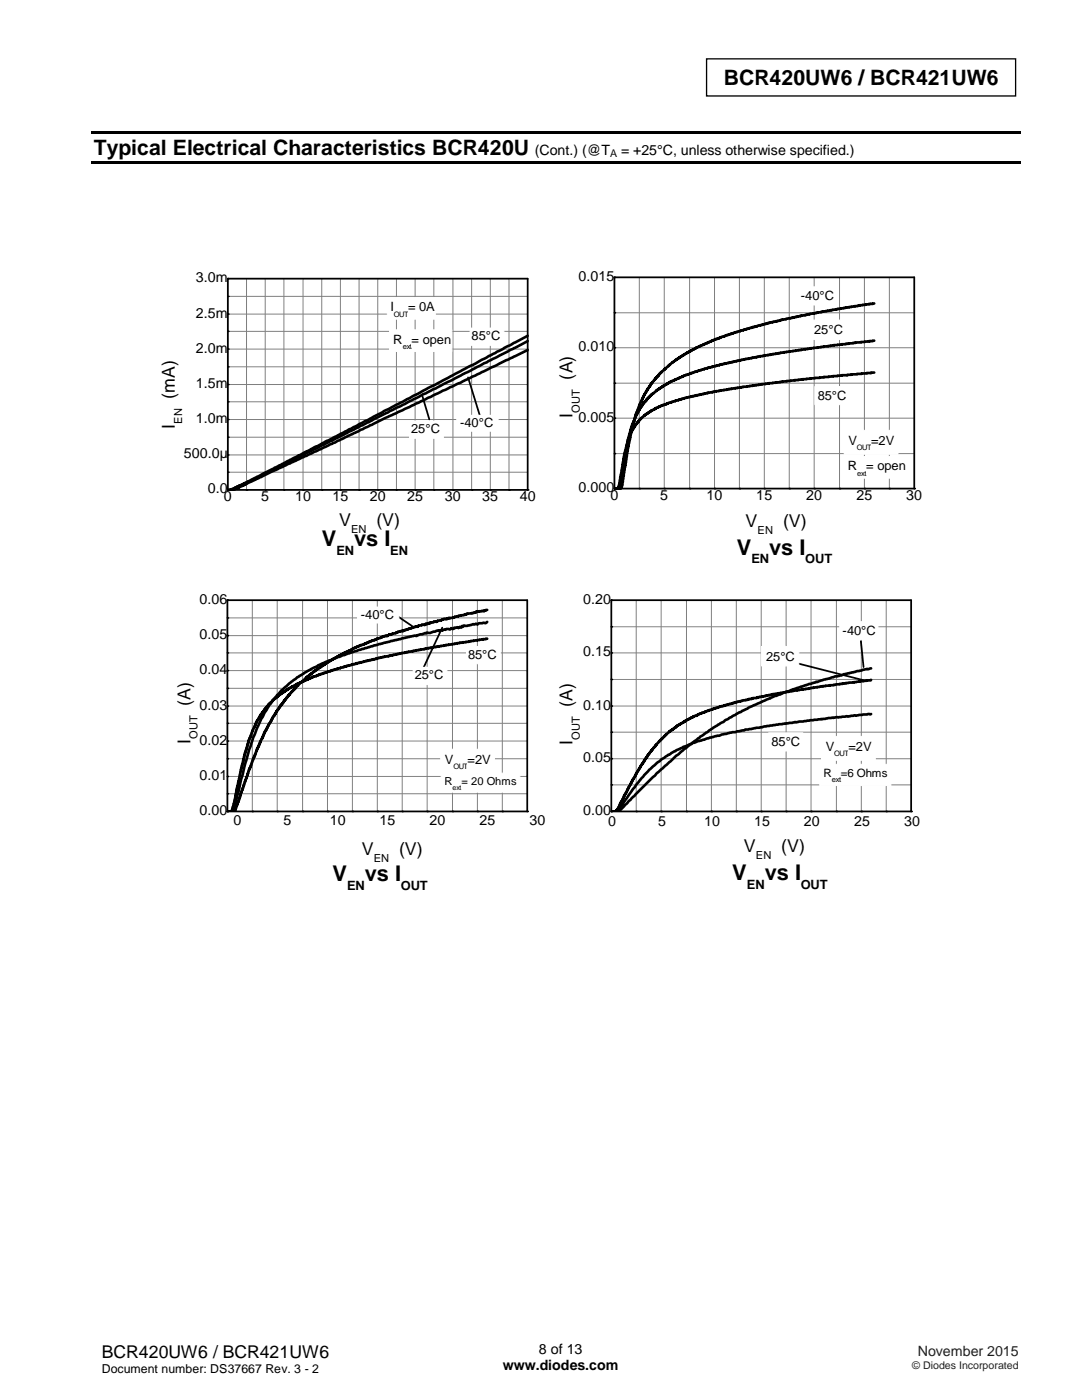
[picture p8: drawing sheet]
<svg xmlns="http://www.w3.org/2000/svg" width="216mm" height="279mm" viewBox="0 0 216 279" stroke-linecap="round" stroke-linejoin="round" font-family="sans-serif">
<path d="M141 11.7h61.7v7.5h-61.7z" fill="none" stroke="#000" stroke-width=".26"/>
<g fill="#000">
<path d="M18.2 26.1h185.5v.5h-185.5z" fill-rule="evenodd"/>
<path d="M18.2 32.3h185.5v.5h-185.5z" fill-rule="evenodd"/>
</g>
<g fill="none" stroke="#808080" stroke-width=".2">
<path d="M45.5 59.2h59.8M49.2 55.6v42.2M52.9 55.6v42.2M56.6 55.6v42.2M60.5 55.6v42.2M64.2 55.6v42.2M67.9 55.6v42.2M71.6 55.6v42.2M75.4 55.6v42.2M79.1 55.6v42.2M82.8 55.6v42.2M86.6 55.6v42.2"/>
<path d="M90.4 55.6v42.2M94.1 55.6v42.2M97.8 55.6v42.2M101.6 55.6v42.2M127.6 55.3v42.2M132.5 55.3v42.2M137.6 55.3v42.2M142.6 55.3v42.2M147.5 55.3v42.2M152.5 55.3v42.2M157.5 55.3v42.2M162.5 55.3v42.2"/>
<path d="M167.5 55.3v42.2M172.5 55.3v42.2M177.5 55.3v42.2M45.5 73.2h59.8M45.5 66.1h59.8M45.5 76.7h59.8M45.5 69.7h59.8M45.5 62.7h59.8M122.6 76.5h59.8M122.6 62.4h59.8M122.6 69.4h59.8M45.5 94.2h59.8"/>
<path d="M45.5 87.3h59.8M45.5 80.2h59.8M45.5 90.8h59.8M45.5 83.7h59.8M122.6 90.5h59.8M122.6 83.5h59.8M50.3 119.8v42.1M55.3 119.8v42.1M60.4 119.8v42.1M65.3 119.8v42.1M70.3 119.8v42.1M75.3 119.8v42.1"/>
<path d="M80.3 119.8v42.1M85.2 119.8v42.1M90.3 119.8v42.1M95.3 119.8v42.1M100.2 119.8v42.1M127 119.8v42.1M131.9 119.8v42.1M137 119.8v42.1M142 119.8v42.1M146.9 119.8v42.1M151.9 119.8v42.1M156.9 119.8v42.1"/>
<path d="M161.8 119.8v42.1M166.9 119.8v42.1M171.9 119.8v42.1M176.8 119.8v42.1M45.4 137.4h59.8M45.4 130.3h59.8M45.4 123.3h59.8M45.4 133.8h59.8M45.4 126.9h59.8M122 130.3h59.8M122 135.6h59.8M122 125.1h59.8"/>
<path d="M45.4 158.4h59.8M45.4 151.4h59.8M45.4 144.4h59.8M45.4 155h59.8M45.4 147.9h59.8M45.4 140.9h59.8M122 151.4h59.8M122 140.9h59.8M122 156.6h59.8M122 146.1h59.8"/>
</g>
<g fill="#000">
<circle cx="45.5" cy="59.2" r=".18"/>
<circle cx="45.5" cy="55.6" r=".18"/>
<circle cx="122.6" cy="55.3" r=".18"/>
<circle cx="45.5" cy="76.7" r=".18"/>
<circle cx="45.5" cy="66.1" r=".18"/>
<circle cx="45.5" cy="62.7" r=".18"/>
<circle cx="45.5" cy="73.2" r=".18"/>
<circle cx="45.5" cy="69.7" r=".18"/>
<circle cx="122.6" cy="76.5" r=".18"/>
<circle cx="122.6" cy="69.4" r=".18"/>
<circle cx="122.6" cy="62.4" r=".18"/>
<circle cx="45.5" cy="87.3" r=".18"/>
<circle cx="45.5" cy="90.8" r=".18"/>
<circle cx="45.5" cy="83.7" r=".18"/>
<circle cx="45.5" cy="94.2" r=".18"/>
<circle cx="45.5" cy="80.2" r=".18"/>
<circle cx="45.5" cy="97.8" r=".18"/>
<circle cx="49.2" cy="97.8" r=".18"/>
<circle cx="52.9" cy="97.8" r=".18"/>
<circle cx="56.6" cy="97.8" r=".18"/>
<circle cx="60.5" cy="97.8" r=".18"/>
<circle cx="64.2" cy="97.8" r=".18"/>
<circle cx="67.9" cy="97.8" r=".18"/>
<circle cx="71.6" cy="97.8" r=".18"/>
<circle cx="75.4" cy="97.8" r=".18"/>
<circle cx="79.1" cy="97.8" r=".18"/>
<circle cx="82.8" cy="97.8" r=".18"/>
<circle cx="86.6" cy="97.8" r=".18"/>
<circle cx="90.4" cy="97.8" r=".18"/>
<circle cx="94.1" cy="97.8" r=".18"/>
<circle cx="97.8" cy="97.8" r=".18"/>
<circle cx="101.6" cy="97.8" r=".18"/>
<circle cx="105.3" cy="97.8" r=".18"/>
<circle cx="122.6" cy="97.5" r=".18"/>
<circle cx="122.6" cy="90.5" r=".18"/>
<circle cx="122.6" cy="83.5" r=".18"/>
<circle cx="127.6" cy="97.5" r=".18"/>
<circle cx="132.5" cy="97.5" r=".18"/>
<circle cx="137.6" cy="97.5" r=".18"/>
<circle cx="142.6" cy="97.5" r=".18"/>
<circle cx="147.5" cy="97.5" r=".18"/>
<circle cx="152.5" cy="97.5" r=".18"/>
<circle cx="157.5" cy="97.5" r=".18"/>
<circle cx="162.5" cy="97.5" r=".18"/>
<circle cx="167.5" cy="97.5" r=".18"/>
<circle cx="172.5" cy="97.5" r=".18"/>
<circle cx="177.5" cy="97.5" r=".18"/>
<circle cx="182.4" cy="97.5" r=".18"/>
<circle cx="45.4" cy="119.8" r=".18"/>
<circle cx="122" cy="119.8" r=".18"/>
<circle cx="45.4" cy="137.4" r=".18"/>
<circle cx="45.4" cy="133.8" r=".18"/>
<circle cx="45.4" cy="126.9" r=".18"/>
<circle cx="45.4" cy="123.3" r=".18"/>
<circle cx="45.4" cy="130.3" r=".18"/>
<circle cx="122" cy="125.1" r=".18"/>
<circle cx="122" cy="135.6" r=".18"/>
<circle cx="122" cy="130.3" r=".18"/>
<circle cx="45.4" cy="151.4" r=".18"/>
<circle cx="45.4" cy="144.4" r=".18"/>
<circle cx="45.4" cy="155" r=".18"/>
<circle cx="45.4" cy="147.9" r=".18"/>
<circle cx="45.4" cy="140.9" r=".18"/>
<circle cx="45.4" cy="158.4" r=".18"/>
<circle cx="122" cy="151.4" r=".18"/>
<circle cx="122" cy="146.1" r=".18"/>
<circle cx="122" cy="140.9" r=".18"/>
<circle cx="122" cy="156.6" r=".18"/>
<circle cx="45.4" cy="161.9" r=".18"/>
<circle cx="50.3" cy="161.9" r=".18"/>
<circle cx="55.3" cy="161.9" r=".18"/>
<circle cx="60.4" cy="161.9" r=".18"/>
<circle cx="65.3" cy="161.9" r=".18"/>
<circle cx="70.3" cy="161.9" r=".18"/>
<circle cx="75.3" cy="161.9" r=".18"/>
<circle cx="80.3" cy="161.9" r=".18"/>
<circle cx="85.2" cy="161.9" r=".18"/>
<circle cx="90.3" cy="161.9" r=".18"/>
<circle cx="95.3" cy="161.9" r=".18"/>
<circle cx="100.2" cy="161.9" r=".18"/>
<circle cx="105.2" cy="161.9" r=".18"/>
<circle cx="122" cy="161.9" r=".18"/>
<circle cx="127" cy="161.9" r=".18"/>
<circle cx="131.9" cy="161.9" r=".18"/>
<circle cx="137" cy="161.9" r=".18"/>
<circle cx="142" cy="161.9" r=".18"/>
<circle cx="146.9" cy="161.9" r=".18"/>
<circle cx="151.9" cy="161.9" r=".18"/>
<circle cx="156.9" cy="161.9" r=".18"/>
<circle cx="161.8" cy="161.9" r=".18"/>
<circle cx="166.9" cy="161.9" r=".18"/>
<circle cx="171.9" cy="161.9" r=".18"/>
<circle cx="176.8" cy="161.9" r=".18"/>
<circle cx="181.8" cy="161.9" r=".18"/>
</g>
<path d="M45.5 55.6h59.8v42.2h-59.8zM122.6 55.3h59.8v42.2h-59.8zM45.4 119.8h59.8v42.1h-59.8zM122 119.8h59.8v42.1h-59.8z" fill="none" stroke="#000" stroke-width=".35"/>
<path d="M105.3 68.1l-18.4 9.4-33.8 17-6.4 3.1-1.1 .2M105.3 69.8l-13.4 6.6-14.9 7-10.1 4.9-17.3 8-1.2 .7-1.6 .7-1.2 .1M105.3 67l-41.9 22-14.7 7.5-2.6 1.3h-.5M174.4 74.4l-18.2 1.7-.6 .2-3.6 .4-6.6 .9-.3 .2-3.7 .5-4.7 1.1-5 1.7-.8 .3-.4 .4-.4 .1-1.4 .8-1.2 1.2v.2l-.7 .7-.7 1.1-.8 2-.7 2.8-.5 3.2-.5 2.5a1.03 1.03 0 0 1-.6 1.1h-.4M174.4 60.6l-2.9 .3-.3 .2-2.4 .3-4 .8h-.7l-.3 .1h-.6l-.8 .3h-.7l-1.1 .4h-.6l-2 .5-1 .1-.2 .1h-.6l-.6 .3-2 .4-2.6 .8h-.8l-.2 .2-3.3 .9-2.3 .9-.6 .1-.3 .2-.7 .1-4 1.8v.2l-1.7 .8-.1 .2-2.2 1.2-2.8 2.4-2 2.3-.3 .6-.4 .4-.1 .4-.6 .7-1 2.2-.4 1.2-.4 .9-.3 1.4-.4 1.2-.8 3.9-1.1 7a1.13 1.13 0 0 1-.4 1.1h-1.2M174.4 68l-12 1.4-13.6 2.2-4.8 1.1-.5 .2-1.3 .2-.2 .2h-.4l-.5 .3-1.6 .3-.5 .3h-.3l-1.5 .6-.8 .2-2.9 1.3-.1 .2-.9 .4-1.4 .9-2.1 1.9v.2l-.6 .6-.7 1-1 1.9-.8 2.1-.2 1-.4 1.3-.8 4.5-.4 3.2-.3 .9a.94 .94 0 0 1-.4 1.1h-.8M97.2 127.5l-8.2 1.2-.4 .2-2.2 .3-4.2 .8h-.6l-.8 .3h-.6l-9 2-.2 .2-.8 .1-2.2 .6-.2 .2-1.6 .3-2 .8h-.4l-.8 .5h-.4l-2.3 1.1-1.1 .4-.3 .3-.7 .2v.2l-.6 .2-1.6 1-.7 .7-.5 .3-2.1 2.2-1.5 2.3-.3 1.1-.6 .9-1.5 4.5-1.6 6.9-.3 2.4-.6 2a.6 .6 0 0 1-.8 .2h-.1M97.2 121.7h-.3l-.3 .3h-1.4l-.3 .3-.9 .1a1.16 1.16 0 0 0-1.1 .3l-2.1 .4-.4 .2h-.9l-.4 .3-.5-.1-.6 .3h-.6l-.3 .3-.4-.1-.8 .4-.2-.1-.4 .3-.3-.1-.2 .2-.5-.1-.2 .2h-.6l-.1 .3-.4-.1-.6 .2-.2 .2-1.4 .3-.4 .3-.2-.1-1.2 .3-.1 .2h-.5l-.4 .3-.3-.1-.4 .3h-.7l-.6 .4-.6 .1-.6 .3-.6 .1-1.6 .8-.6 .1-1.1 .6h-.3l-.3 .3-1.3 .5-.6 .5-1.1 .4-.1 .2-.7 .2-.1 .2-1.5 .8-.2 .3-.6 .3-.2 .2-.6 .3-.2 .2h-.2l-.9 .9-.6 .4-4 3.9v.2l-.7 .7-.1 .4-1.3 1.5-.3 .8-.6 .6-.3 .9-.5 .5-.5 1.3-.4 .6-.2 .7-1.3 2.5-.3 1.2-.4 .5-3.5 10.3a.85 .85 0 0 1-1.2 .3h-.4M97.2 124.1a.55 .55 0 0 1-.8 .2l-.8 .1-.3 .2-.3-.1-1.8 .4-.6-.1-.2 .3-.2-.2-.1 .4-.3-.2-.4 .3-.1-.2-.5 .2-.2-.1-.1 .2-.5-.1a.55 .55 0 0 1-.8 .1l-.8 .2-.2 .2-.3-.1-.3 .2-.2-.2-1.5 .5-.7-.1-.1 .2-.2-.1-1.6 .5-.2 .1h-.4l-4.7 1-8.5 2.5-6 2.4-4.2 2.4-1.6 1.2a24.6 24.6 0 0 0-7.5 11.9l-1.3 4.1-1.7 7.2a3.6 3.6 0 0 1-.8 2.3h-1M173.8 135.7l-12.1 1.6-.3 .2-7.2 1-.3 .2-2.7 .4-.2 .2h-.8l-.2 .2-1.7 .3-.3 .1-1.8 .4-.2 .2-1.4 .2-.2 .2-.8 .1-.4 .3h-.4l-.7 .3-1.3 .4-.4 .2h-.3l-1 .5-.1 .2h-.3l-.6 .3h-.2l-1.6 1.1-1.2 .5-.7 .7-.7 .4-2.2 2.1-1.5 1.7-3 4.5-.3 .8-.5 .6-1.3 2.7-.3 .3-1.1 2.5-.3 .3a.9 .9 0 0 1-1.1 .5h-.1M173.8 133.4l-7.2 1.6-8.3 2.5-2.1 .8-.5 .3-1.1 .3-7.1 3.2-6 3.7-5 3.7-5.4 4.8-6.5 6.6a2.15 2.15 0 0 1-1.6 1h-1M173.8 142.5l-8.5 .8-1.2 .3-.2-.1-4.5 .5-.5 .2-.3-.1-9.9 1.5-.2 .2-2.8 .4-4 1-2.4 .7-1.3 .6a22.5 22.5 0 0 0-11.4 8.7l-2.2 3.1a3.1 3.1 0 0 1-1.6 1.6h-.8" fill="none" stroke="#000" stroke-width=".53"/>
<path d="M168.4 91.1h12.5v4.3h-12.5z" fill-rule="evenodd" fill="#fff" stroke="#fff" stroke-width=".2"/>
<g fill="#fff">
<path d="M169.2 91.5h1.9v2.9h-1.9z" fill-rule="evenodd"/>
<path d="M171.1 93.6h1.7v1.8h-1.7z" fill-rule="evenodd"/>
<path d="M172.8 91.5h7.9v2.9h-7.9z" fill-rule="evenodd"/>
</g>
<path d="M168.4 85.9h10.8v4.8h-10.8z" fill-rule="evenodd" fill="#fff" stroke="#fff" stroke-width=".2"/>
<g fill="#fff">
<path d="M169.3 86.4h1.7v2.9h-1.7z" fill-rule="evenodd"/>
<path d="M171 88.5h2.8v1.8h-2.8z" fill-rule="evenodd"/>
<path d="M173.8 86.4h4.6v2.9h-4.6z" fill-rule="evenodd"/>
</g>
<path d="M162.6 77.1h6.8v3.7h-6.8z" fill-rule="evenodd" fill="#fff" stroke="#fff" stroke-width=".2"/>
<path d="M163.2 77.4h5.7v2.9h-5.7z" fill-rule="evenodd" fill="#fff"/>
<path d="M161.5 63.9h7.5v3.9h-7.5z" fill-rule="evenodd" fill="#fff" stroke="#fff" stroke-width=".2"/>
<path d="M162.5 64.4h5.7v2.9h-5.7z" fill-rule="evenodd" fill="#fff"/>
<path d="M159.2 57.2h7.7v3.7h-7.7z" fill-rule="evenodd" fill="#fff" stroke="#fff" stroke-width=".2"/>
<path d="M159.8 57.6h6.6v2.9h-6.6z" fill-rule="evenodd" fill="#fff"/>
<path d="M77.3 59.4h9.6v4.3h-9.6z" fill-rule="evenodd" fill="#fff" stroke="#fff" stroke-width=".2"/>
<g fill="#fff">
<path d="M78 59.8h.6v2.9h-.6z" fill-rule="evenodd"/>
<path d="M78.6 61.9h2.8v1.8h-2.8z" fill-rule="evenodd"/>
<path d="M81.4 59.8h5.3v2.9h-5.3z" fill-rule="evenodd"/>
</g>
<path d="M77.7 65.8h12.5v4.4h-12.5z" fill-rule="evenodd" fill="#fff" stroke="#fff" stroke-width=".2"/>
<g fill="#fff">
<path d="M78.5 66.2h1.8v2.9h-1.8z" fill-rule="evenodd"/>
<path d="M80.3 68.3h1.8v1.8h-1.8z" fill-rule="evenodd"/>
<path d="M82.1 66.2h7.9v2.9h-7.9z" fill-rule="evenodd"/>
</g>
<path d="M84.3 78.9l1.4 4.8M93.4 75.3l2.7 9" fill="none" stroke="#000" stroke-width=".35"/>
<path d="M93.8 65.5h6.7v3.4h-6.7z" fill-rule="evenodd" fill="#fff" stroke="#fff" stroke-width=".2"/>
<path d="M94.1 65.5h5.8v2.9h-5.8z" fill-rule="evenodd" fill="#fff"/>
<path d="M81.7 84h6.8v3.5h-6.8z" fill-rule="evenodd" fill="#fff" stroke="#fff" stroke-width=".2"/>
<path d="M82 84.1h5.8v2.9h-5.8z" fill-rule="evenodd" fill="#fff"/>
<path d="M91.1 82.9h8.3v3.2h-8.3z" fill-rule="evenodd" fill="#fff" stroke="#fff" stroke-width=".2"/>
<path d="M91.8 82.9h6.7v2.9h-6.7z" fill-rule="evenodd" fill="#fff"/>
<path d="M78.4 122.3l3.9 2.7M88.2 125.3l-4.1 8.9" fill="none" stroke="#000" stroke-width=".35"/>
<path d="M163.6 152.5h14.2v4.3h-14.2z" fill-rule="evenodd" fill="#fff" stroke="#fff" stroke-width=".2"/>
<g fill="#fff">
<path d="M164.3 152.9h1.7v2.8h-1.7z" fill-rule="evenodd"/>
<path d="M166 154.8h1.8v1.7h-1.8z" fill-rule="evenodd"/>
<path d="M167.8 152.9h9.3v2.8h-9.3z" fill-rule="evenodd"/>
</g>
<path d="M87.9 149.5h10.8v4.8h-10.8z" fill-rule="evenodd" fill="#fff" stroke="#fff" stroke-width=".2"/>
<g fill="#fff">
<path d="M88.8 150h1.7v2.9h-1.7z" fill-rule="evenodd"/>
<path d="M90.5 152.1h2.8v1.8h-2.8z" fill-rule="evenodd"/>
<path d="M93.3 150h4.6v2.9h-4.6z" fill-rule="evenodd"/>
</g>
<path d="M82.4 133.2h6.8v3.4h-6.8z" fill-rule="evenodd" fill="#fff" stroke="#fff" stroke-width=".2"/>
<path d="M82.7 133.2h5.8v2.9h-5.8z" fill-rule="evenodd" fill="#fff"/>
<path d="M93.1 129h6.7v3.5h-6.7z" fill-rule="evenodd" fill="#fff" stroke="#fff" stroke-width=".2"/>
<path d="M93.4 129.1h5.8v2.9h-5.8z" fill-rule="evenodd" fill="#fff"/>
<path d="M71.3 121.2h8.3v3.1h-8.3z" fill-rule="evenodd" fill="#fff" stroke="#fff" stroke-width=".2"/>
<path d="M72 121.2h6.7v2.9h-6.7z" fill-rule="evenodd" fill="#fff"/>
<path d="M159.3 132.4l13.5 3.5M171.8 127.9l.5 5.2" fill="none" stroke="#000" stroke-width=".35"/>
<path d="M88 154.3h15.7v3.8h-15.7z" fill-rule="evenodd" fill="#fff" stroke="#fff" stroke-width=".2"/>
<g fill="#fff">
<path d="M88.7 154.6h1.6v2.7h-1.6z" fill-rule="evenodd"/>
<path d="M90.3 156.3h1.8v1.6h-1.8z" fill-rule="evenodd"/>
<path d="M92.1 154.6h11.1v2.7h-11.1z" fill-rule="evenodd"/>
</g>
<path d="M163.9 147h10.8v4.7h-10.8z" fill-rule="evenodd" fill="#fff" stroke="#fff" stroke-width=".2"/>
<g fill="#fff">
<path d="M164.8 147.4h1.6v3h-1.6z" fill-rule="evenodd"/>
<path d="M166.5 149.6h2.8v1.7h-2.8z" fill-rule="evenodd"/>
<path d="M169.3 147.4h4.6v3h-4.6z" fill-rule="evenodd"/>
</g>
<path d="M153.4 146.3h6.8v3.6h-6.8z" fill-rule="evenodd" fill="#fff" stroke="#fff" stroke-width=".2"/>
<path d="M153.9 146.5h5.8v2.9h-5.8z" fill-rule="evenodd" fill="#fff"/>
<path d="M151.9 129h7.5v3.9h-7.5z" fill-rule="evenodd" fill="#fff" stroke="#fff" stroke-width=".2"/>
<path d="M152.9 129.5h5.7v2.9h-5.7z" fill-rule="evenodd" fill="#fff"/>
<path d="M167.6 124.1h7.6v3.6h-7.6z" fill-rule="evenodd" fill="#fff" stroke="#fff" stroke-width=".2"/>
<path d="M168.1 124.4h6.7v2.9h-6.7z" fill-rule="evenodd" fill="#fff"/>
<g font-size="4.3">
<text x="64.2" y="108.9">V</text>
<text x="70.7" y="108.9">vs I</text>
<text x="147" y="110.7">V</text>
<text x="153.5" y="110.7">vs I</text>
<text x="66.3" y="175.8">V</text>
<text x="72.8" y="175.8">vs I</text>
<text x="146.1" y="175.6">V</text>
<text x="152.6" y="175.6">vs I</text>
</g>
<g font-size="4.2">
<text x="144.4" y="17.1">BCR420UW6 / BCR421UW6</text>
<text x="18.7" y="31">Typical Electrical Characteristics BCR420U</text>
</g>
<g font-size="3.6">
<text x="114.3" y="75.8" transform="rotate(-90 114.3 75.8)">(A)</text>
<text x="34.9" y="79.6" transform="rotate(-90 34.9 79.6)">(mA)</text>
<text x="114.3" y="83.4" transform="rotate(-90 114.3 83.4)">I</text>
<text x="34.9" y="85.6" transform="rotate(-90 34.9 85.6)">I</text>
<text x="38" y="140.9" transform="rotate(-90 38 140.9)">(A)</text>
<text x="114.3" y="141.1" transform="rotate(-90 114.3 141.1)">(A)</text>
<text x="38" y="148.5" transform="rotate(-90 38 148.5)">I</text>
<text x="114.3" y="148.7" transform="rotate(-90 114.3 148.7)">I</text>
</g>
<g font-size="3.5">
<text x="67.7" y="104.9">V</text>
<text x="75.1" y="104.9">(V)</text>
<text x="148.8" y="105.1">V</text>
<text x="156.2" y="105.1">(V)</text>
<text x="72.2" y="170.6">V</text>
<text x="79.6" y="170.6">(V)</text>
<text x="148.4" y="170.1">V</text>
<text x="155.9" y="170.1">(V)</text>
<text x="20.3" y="270.9">BCR420UW6 / BCR421UW6</text>
</g>
<g font-size="2.8">
<text x="106.7" y="31">(Cont.) (@T</text>
<text x="123.9" y="31">= +25°C, unless otherwise specified.)</text>
<text x="39.1" y="56.3">3.0m</text>
<text x="115.4" y="56.1">0.015</text>
<text x="39.1" y="63.4">2.5m</text>
<text x="39.1" y="70.4">2.0m</text>
<text x="115.4" y="70.1">0.010</text>
<text x="39.1" y="77.4">1.5m</text>
<text x="39.1" y="84.4">1.0m</text>
<text x="115.4" y="84.2">0.005</text>
<text x="36.7" y="91.5">500.0µ</text>
<text x="41.5" y="98.5">0.0</text>
<text x="44.7" y="100">0</text>
<text x="52.1" y="100">5</text>
<text x="58.9" y="100">10</text>
<text x="66.3" y="100">15</text>
<text x="73.8" y="100">20</text>
<text x="81.2" y="100">25</text>
<text x="88.8" y="100">30</text>
<text x="96.2" y="100">35</text>
<text x="103.7" y="100">40</text>
<text x="115.4" y="98.2">0.000</text>
<text x="121.8" y="99.7">0</text>
<text x="131.7" y="99.7">5</text>
<text x="141" y="99.7">10</text>
<text x="150.9" y="99.7">15</text>
<text x="160.9" y="99.7">20</text>
<text x="170.9" y="99.7">25</text>
<text x="180.8" y="99.7">30</text>
<text x="39.8" y="120.5">0.06</text>
<text x="116.4" y="120.5">0.20</text>
<text x="39.8" y="127.6">0.05</text>
<text x="116.4" y="131">0.15</text>
<text x="39.8" y="134.5">0.04</text>
<text x="39.8" y="141.6">0.03</text>
<text x="116.4" y="141.6">0.10</text>
<text x="39.8" y="148.6">0.02</text>
<text x="39.8" y="155.7">0.01</text>
<text x="116.4" y="152.1">0.05</text>
<text x="39.8" y="162.6">0.00</text>
<text x="46.6" y="164.6">0</text>
<text x="56.6" y="164.6">5</text>
<text x="65.8" y="164.6">10</text>
<text x="75.7" y="164.6">15</text>
<text x="85.7" y="164.6">20</text>
<text x="95.7" y="164.6">25</text>
<text x="105.6" y="164.6">30</text>
<text x="116.4" y="162.6">0.00</text>
<text x="121.4" y="164.8">0</text>
<text x="131.3" y="164.8">5</text>
<text x="140.5" y="164.8">10</text>
<text x="150.5" y="164.8">15</text>
<text x="160.4" y="164.8">20</text>
<text x="170.4" y="164.8">25</text>
<text x="180.4" y="164.8">30</text>
<text x="100.3" y="273.5">www.diodes.com</text>
<text x="107.5" y="270.2">8 of 13</text>
</g>
<text font-size="2.8" fill="#231f20" x="183.2" y="270.6">November 2015</text>
<g font-size="2.6">
<text x="159.8" y="59.9">-40°C</text>
<text x="78" y="62.2">I</text>
<text x="81.4" y="62.2">= 0A</text>
<text x="78.5" y="68.6">R</text>
<text x="82.1" y="68.6">= open</text>
<text x="94.1" y="67.9">85°C</text>
<text x="162.5" y="66.8">25°C</text>
<text x="163.2" y="79.7">85°C</text>
<text x="82" y="86.5">25°C</text>
<text x="91.8" y="85.3">-40°C</text>
<text x="169.3" y="88.8">V</text>
<text x="173.8" y="88.8">=2V</text>
<text x="169.2" y="93.9">R</text>
<text x="172.8" y="93.9">= open</text>
<text x="67.1" y="110.7">EN</text>
<text x="77.9" y="110.7">EN</text>
<text x="149.9" y="112.4">EN</text>
<text x="160.7" y="112.4">OUT</text>
<text x="72" y="123.6">-40°C</text>
<text x="93.4" y="131.4">85°C</text>
<text x="152.9" y="131.9">25°C</text>
<text x="168.1" y="126.8">-40°C</text>
<text x="82.7" y="135.6">25°C</text>
<text x="153.9" y="148.9">85°C</text>
<text x="164.8" y="149.8">V</text>
<text x="169.3" y="149.8">=2V</text>
<text x="88.8" y="152.4">V</text>
<text x="93.3" y="152.4">=2V</text>
<text x="69.3" y="177.6">EN</text>
<text x="80" y="177.6">OUT</text>
<text x="149.1" y="177.4">EN</text>
<text x="159.8" y="177.4">OUT</text>
</g>
<text font-size="2.5" x="20.3" y="274">Document number: DS37667 Rev. 3 - 2</text>
<g font-size="2.3">
<text x="164.3" y="155.1">R</text>
<text x="167.8" y="155.1">=6 Ohms</text>
</g>
<g font-size="2.2">
<text x="115.7" y="82.4" transform="rotate(-90 115.7 82.4)">OUT</text>
<text x="36.3" y="84.6" transform="rotate(-90 36.3 84.6)">EN</text>
<text x="70.1" y="106.3">EN</text>
<text x="151.2" y="106.5">EN</text>
<text x="39.4" y="147.5" transform="rotate(-90 39.4 147.5)">OUT</text>
<text x="115.7" y="147.7" transform="rotate(-90 115.7 147.7)">OUT</text>
<text x="88.7" y="156.6">R</text>
<text x="92.1" y="156.6">= 20 Ohms</text>
<text x="74.6" y="172">EN</text>
<text x="150.8" y="171.5">EN</text>
</g>
<text font-size="2.1" x="121.7" y="31.3">A</text>
<text font-size="2.1" fill="#231f20" x="182" y="273.2">© Diodes Incorporated</text>
<g font-size="1.5">
<text x="78.6" y="63.2">OUT</text>
<text x="80.3" y="69.7">ext</text>
<text x="171" y="89.8">OUT</text>
<text x="171.1" y="94.9">ext</text>
<text x="90.5" y="153.5">OUT</text>
<text x="166.5" y="150.9">OUT</text>
<text x="166" y="156.1">ext</text>
</g>
<text font-size="1.4" x="90.3" y="157.6">ext</text>
</svg>
